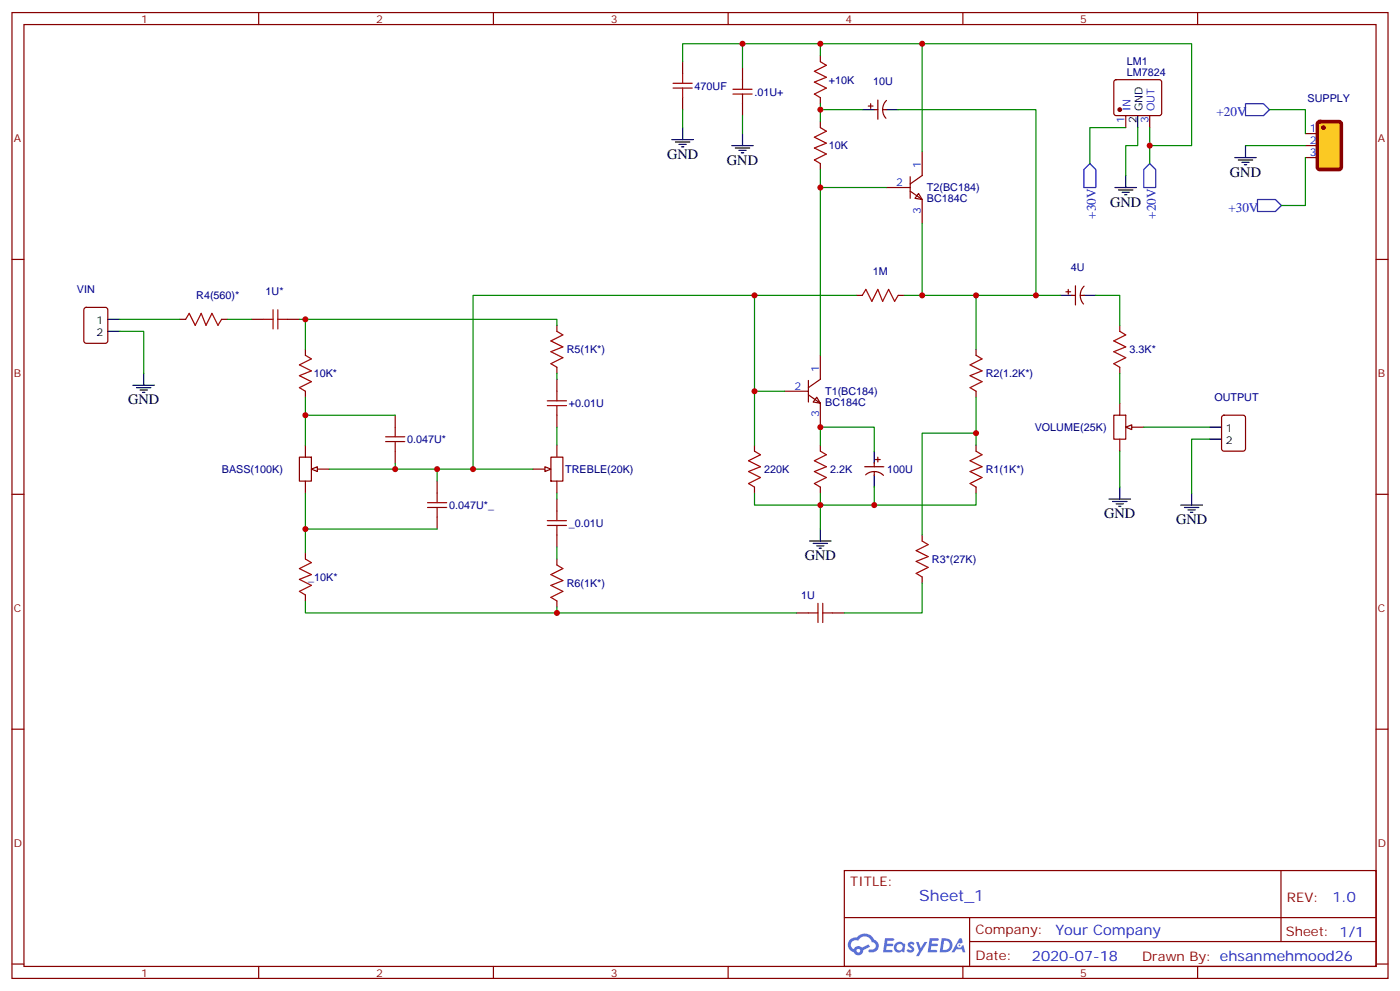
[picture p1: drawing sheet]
<svg xmlns="http://www.w3.org/2000/svg" width="412mm" height="292mm" viewBox="0 0 412 292" stroke-linecap="round" stroke-linejoin="round" font-family="sans-serif">
<g fill="none" stroke="#870000" stroke-width=".35">
<path d="M3.5 3.7h405.4v284.3h-405.4zM7.1 7.2h398.2v277.3h-398.2zM76.2 3.7v3.5M145.3 3.7v3.5M214.5 3.7v3.5M283.6 3.7v3.5M352.8 3.7v3.5M3.5 76.4h3.6M405.3 76.4h3.6M3.5 145.5h3.6M405.3 145.5h3.6M3.5 214.7h3.6"/>
<path d="M405.3 214.7h3.6M248.7 256.3h156.6v28.2h-156.6zM377.3 256.3v20.9M248.7 270.1h156.5M285.6 277.2h119.6M285.6 270.1v14.2M3.5 283.8h3.6M76.2 284.5v3.5M145.3 284.5v3.5M214.5 284.5v3.5M283.6 284.5v3.5M352.8 284.5v3.5"/>
<path d="M405.3 283.8h3.6"/>
</g>
<g fill="#5487ff">
<path d="M267.7 277.5a1.22 1.22 0 0 1 1.7 .2l-.4 .6a.47 .47 0 0 0-.3-.4 .47 .47 0 0 0-.5 .2l.1 .2a1.14 1.14 0 0 1 .8 1.8 1.14 1.14 0 0 1-1.9 0l-.2-.2 .5-.6 .7 .5a.29 .29 0 0 0 .3-.3 .29 .29 0 0 0-.2-.3 1.04 1.04 0 0 1-.6-1.7z"/>
<path d="M260.7 276.2h2.4l.3 .2-.2 .5-1.8 .1-.1 .8h1.5l.3 .4-.3 .4h-1.6l-.2 1.1h1.7l.2 .3-.2 .3-2.6 .1z"/>
<path d="M273.8 276.2h2.4l.3 .2-.1 .5-1.8 .1-.2 .8h1.6l.3 .4-.4 .4-1.6-.1-.1 1.1 1.7 .1 .2 .3-.2 .3-2.6 .1z"/>
<path d="M282.6 276.2h.7l.3 1.3-.6 .3a.69 .69 0 0 0-1 .3 .69 .69 0 0 0 .4 .9 .69 .69 0 0 0 .9-.6l.5-.2 .6 2.2h-.8l-.2-.9h-1.8l-.5 .9h-.8z"/>
<path d="M269.8 277.3h.8l.6 1.8 1.1-1.8h.9l-2.6 4.2h-.8l.9-1.5z"/>
<path d="M277.4 276.2l-.6 4.2h1.3a2.11 2.11 0 0 0 2.5-2.1 2.11 2.11 0 0 0-2.5-2.1zM278.1 277a1.39 1.39 0 0 1 1.7 1.4 1.39 1.39 0 0 1-1.8 1.2h-.3z"/>
<path d="M263.7 277.8a1.54 1.54 0 0 0-.1 2.2 1.54 1.54 0 0 0 2.2 .1l.6 .3 .3-2.3-.2-.3h-.4a1.49 1.49 0 0 0-2.4 0zM264 278.8a.94 .94 0 0 1 1.8 0 .94 .94 0 0 1-1.8 0z"/>
<path d="M250.4 276.6a2.18 2.18 0 0 0 1.1 3.7 1.44 1.44 0 0 0 1.6 .9 1.44 1.44 0 0 0 1.2-1.4l2-1.1-.5-.7-1.9 1a1.47 1.47 0 0 0-2.4 .4 1.39 1.39 0 0 1-.7-1.9 1.39 1.39 0 0 1 2-.5 2.12 2.12 0 0 1 2.2-1.3 2.12 2.12 0 0 1 1.9 1.7 1.14 1.14 0 0 1 1.1 1.4 1.14 1.14 0 0 1-1.7 .7 .43 .43 0 0 0-.5 .4 .43 .43 0 0 0 .4 .5 1.98 1.98 0 0 0 2.5-1.2 1.98 1.98 0 0 0-1.2-2.6 3.1 3.1 0 0 0-5.3-.6l-.9 .1zM252.3 279.9a.55 .55 0 0 1 1.1 0 .55 .55 0 0 1-1.1 0z"/>
<circle cx="282.6" cy="278.3" r=".26"/>
</g>
<g fill="none" stroke="#870000" stroke-width=".35">
<path d="M24.9 90.7l.5-.2h5.6l.7 .4v9.5l-.4 .6-5.9 .1-.7-.5v-9.4zM52.9 94h1.8M65.3 94h1.7M74.1 94h3.5M84.7 94h3.5M88.2 134.6h3.5v7h-3.5zM90 131.1v3.5M93.5 138.1h3.5M254.7 137.4h5.6M255 139.8a3.8 3.8 0 0 1 5.2 .2M257.5 136.3v1.1M257.5 138.8v1.1"/>
<path d="M257.9 135.3h1.4M258.6 134.6v1.4M90 141.6v3.6"/>
</g>
<path d="M31.7 97.5h3.6M31.7 94h3.6M257.5 132.8v3.5M257.5 139.9v3.5" fill="none" stroke="#000" stroke-width=".35"/>
<path d="M54.7 94l1-1.7 1.8 3.5 1.8-3.5 1.4 3.5 1.7-3.5 1.8 3.5 1.1-1.8M77.6 94h2.8M80.4 91.2v5.6M81.8 94h2.9M81.8 91.2v5.6" fill="none" stroke="#a10000" stroke-width=".35"/>
<path d="M91.7 138.1l1.8-.7v1.4z" fill="#f0f0f0" stroke="#870000" stroke-width=".35"/>
<path d="M39.2 113.4h6.3M40.2 114.1h4.2M41.3 114.8h2.1M42 115.5h.7M42.3 109.9v3.5" fill="none" stroke="#000" stroke-width=".35"/>
<path d="M35.3 97.5h7v12.4M35.3 94h17.6M67 94h7.1M88.2 94h1.8v8.8M90 116.9v14.2M90 122.2h26.4M116.4 136.3v1.8h-19.4M116.4 138.1h12.4v3.5M90 145.2v17.6M90 155.8h38.8M90 176.9v3.5h74v-1.7" fill="none" stroke="#008700" stroke-width=".35"/>
<g fill="none" stroke="#a10000" stroke-width=".35">
<path d="M90 104.6l1.7 1.1-3.5 1.7 3.5 1.8-3.5 1.4 3.5 1.8-3.5 1.7 1.8 1.1M113.6 130h5.6M113.6 128.6h5.6M116.4 125.8v2.8M116.4 130v2.8M125.9 149.4h5.7M125.9 148h5.7M128.8 145.2v2.8M128.8 149.4v2.8M161.2 154.7h5.7M161.2 153.3h5.7M164 150.5v2.8"/>
<path d="M164 154.7v2.8M90 164.6l1.7 1-3.5 1.8 3.5 1.8-3.5 1.4 3.5 1.7-3.5 1.8 1.8 1.1M164 166.3l1.8 1.1-3.5 1.8 3.5 1.7-3.5 1.4 3.5 1.8-3.5 1.8 1.7 1"/>
</g>
<g fill="none" stroke="#870000" stroke-width=".35">
<path d="M90 102.8v1.8M90 115.2v1.7M116.4 122.2v3.6M116.4 132.8v3.5M157 138.1h3.5M162.3 134.6h3.5v7h-3.5zM164 131.1v3.5M128.8 141.6v3.6M128.8 152.2v3.6M164 141.6v3.6M164 146.9v3.6M164 157.5v3.5"/>
<path d="M90 162.8v1.8M90 175.2v1.7M164 164.6v1.7M164 176.9v1.8"/>
</g>
<path d="M160.5 137.4l1.8 .7-1.8 .7z" fill="#f0f0f0" stroke="#870000" stroke-width=".35"/>
<path d="M90 94h74v1.8M164 109.9v1.8M128.8 138.1h28.2M164 125.8v5.3M164 145.2v1.7M241.7 145.2v10.6M257.5 143.4v5.3h-35.3v-3.5M164 161v3.6M164 180.4h70.6" fill="none" stroke="#008700" stroke-width=".35"/>
<path d="M164 97.5l1.8 1.1-3.5 1.8 3.5 1.7-3.5 1.4 3.5 1.8-3.5 1.8 1.7 1M161.2 119.4h5.7M161.2 118h5.7M164 115.2v2.8M164 119.4v2.8M222.2 132.8l1.8 1.1-3.5 1.7 3.5 1.8-3.5 1.4 3.5 1.8-3.5 1.7 1.7 1.1M241.7 132.8l1.7 1.1-3.5 1.7 3.5 1.8-3.5 1.4 3.5 1.8-3.5 1.7 1.8 1.1M240.9 177.6v5.7M242.4 177.6v5.7M238.1 180.4h2.8M242.4 180.4h2.8" fill="none" stroke="#a10000" stroke-width=".35"/>
<path d="M164 95.8v1.7M164 108.1v1.8M164 111.7v3.5M164 122.2v3.6M222.2 131.1v1.7M241.7 131.1v1.7M222.2 143.4v1.8M241.7 143.4v1.8M234.6 180.4h3.5M245.2 180.4h3.5" fill="none" stroke="#870000" stroke-width=".35"/>
<path d="M238.5 159.3h6.3M239.5 160h4.3M241.7 155.8v3.5M240.6 160.7h2.1M241.3 161.4h.7" fill="none" stroke="#000" stroke-width=".35"/>
<path d="M240.6 116.9l1.1 1.8-2.2-.3z" fill="#fff" stroke="#870000" stroke-width=".35"/>
<path d="M252.2 87h1.8M264.6 87h1.7M231.1 115.2h7M238.1 116.2l3.6 2.5v7.1M238.1 112v6.4M241.7 104.6v7.1l-3.6 2.4M287.5 102.8v1.8M287.5 115.2v1.7M287.5 131.1v1.7M271.6 157.5v1.8M287.5 143.4v1.8M271.6 169.9v1.7" fill="none" stroke="#870000" stroke-width=".35"/>
<path d="M222.2 87h30M266.3 87h21.2v15.8M222.2 115.2v-28.2h-82.9v51.1M231.1 115.2h-8.9v15.9M287.5 116.9v14.2M241.7 131.1v-5.3h15.8v7M287.5 145.2v3.5h-30M271.6 171.6v8.8h-22.9" fill="none" stroke="#008700" stroke-width=".35"/>
<path d="M254 87l1.1-1.8 1.7 3.5 1.8-3.5 1.4 3.5 1.8-3.5 1.7 3.5 1.1-1.7M287.5 104.6l1.8 1.1-3.5 1.7 3.5 1.8-3.5 1.4 3.5 1.8-3.5 1.7 1.7 1.1M287.5 132.8l1.8 1.1-3.5 1.7 3.5 1.8-3.5 1.4 3.5 1.8-3.5 1.7 1.7 1.1M271.6 159.3l1.8 1-3.5 1.8 3.5 1.8-3.5 1.4 3.5 1.7-3.5 1.8 1.7 1.1" fill="none" stroke="#a10000" stroke-width=".35"/>
<path d="M270.6 57l1 1.7-2.1-.3z" fill="#fff" stroke="#870000" stroke-width=".35"/>
<g fill="none" stroke="#870000" stroke-width=".35">
<path d="M241.7 16.4v1.8M241.7 28.8v1.7M241.7 35.8v1.8M255.8 31.2h1.4M256.5 30.5v1.4M257.5 32.3h1.1M258.6 29.5v5.6M260 32.3h1.1M261.1 29.6a3.8 3.8 0 0 0-.1 5.2M241.7 48.2v1.7M261.1 55.2h7M268.1 56.3l3.5 2.4v7.1"/>
<path d="M268.1 52v6.4M271.6 44.6v7.1l-3.5 2.5M314 85.9h1.4M314.7 85.2v1.4M315.7 87h1.1M316.8 84.1v5.7M318.2 87h1.1M319.3 84.3a3.8 3.8 0 0 0-.1 5.2M329.8 95.8v1.7M329.8 108.1v1.8M329.8 118.7v3.5M328.1 122.2h3.5v7.1h-3.5z"/>
<path d="M329.8 129.3v3.5M333.4 125.8h3.5"/>
</g>
<path d="M241.7 16.4v-3.5h29.9v31.7M241.7 30.5v5.3M241.7 32.3h12.3M264.6 32.3h40.6v54.7h-17.7M241.7 49.9v5.3M261.1 55.2h-19.4v49.4M271.6 65.8v21.2M305.2 87h7M322.8 87h7v8.8" fill="none" stroke="#008700" stroke-width=".35"/>
<path d="M241.7 18.2l1.7 1-3.5 1.8 3.5 1.8-3.5 1.4 3.5 1.7-3.5 1.8 1.8 1.1M241.7 37.6l1.7 1-3.5 1.8 3.5 1.8-3.5 1.4 3.5 1.7-3.5 1.8 1.8 1.1M329.8 97.5l1.8 1.1-3.5 1.8 3.5 1.7-3.5 1.4 3.5 1.8-3.5 1.8 1.7 1" fill="none" stroke="#a10000" stroke-width=".35"/>
<path d="M254 32.3h3.5M261.1 32.3h3.5M312.2 87h3.5M319.3 87h3.5" fill="none" stroke="#000" stroke-width=".35"/>
<path d="M331.6 125.8l1.8-.7v1.4z" fill="#f0f0f0" stroke="#870000" stroke-width=".35"/>
<path d="M218.7 12.9h-17.6v5.3M241.7 12.9h-23v7M201.1 32.3v5.3M218.7 34v5.3M329.8 109.9v8.8M287.5 127.5h-15.9v30M329.8 132.8v10.6M336.9 125.8h19.4M356.3 129.3h-5.3v15.9" fill="none" stroke="#008700" stroke-width=".35"/>
<g fill="none" stroke="#000" stroke-width=".35">
<path d="M201.1 37.6v3.5M218.7 39.3v3.6M197.9 41.1h6.4M199 41.8h4.2M200 42.5h2.1M200.7 43.2h.7M215.5 42.9h6.4M216.6 43.6h4.2M217.7 44.3h2.1M218.4 45h.7M356.3 125.8h3.5M356.3 129.3h3.5"/>
<path d="M326.7 146.9h6.3M327.7 147.6h4.3M328.8 148.3h2.1M329.5 149h.7M329.8 143.4v3.5M347.8 148.7h6.4M348.9 149.4h4.2M350 150.1h2.1M350.7 150.8h.7M351 145.2v3.5"/>
</g>
<path d="M201.1 18.2v3.5M218.7 19.9v3.6M201.1 28.8v3.5M218.7 30.5v3.5M360.1 122.4l.4-.2h5.7l.6 .5 .1 9.4-.5 .7h-5.9l-.6-.4-.1-9.5z" fill="none" stroke="#870000" stroke-width=".35"/>
<path d="M198.3 25.9h5.6M198.3 24.5h5.6M201.1 21.7v2.8M201.1 25.9v2.9M215.9 27.7h5.6M215.9 26.3h5.6M218.7 23.5v2.8M218.7 27.7v2.8" fill="none" stroke="#a10000" stroke-width=".35"/>
<path d="M388.3 36l.5-.2h5.6l.7 .4v13l-.5 .7h-5.8l-.7-.4v-13z" fill="#fc0" stroke="#870000" stroke-width="1.1"/>
<g fill="#870000" stroke="#870000" stroke-width=".35">
<circle cx="389.8" cy="37.6" r=".53"/>
<circle cx="329.8" cy="32.3" r=".53"/>
</g>
<path d="M328.3 23.7l.5-.2h12.7l.5 .2 .2 .5-.1 9.4-.6 .4h-13l-.4-.7v-9.1zM331.6 34v3.6M338.7 34v3.6M384.5 39.3h3.6M384.5 42.9h3.6M384.5 46.4h3.6" fill="none" stroke="#870000" stroke-width=".35"/>
<path d="M366.9 30.5h5.3l1.7 1.8-1.7 1.7h-5.3zM321 48.2l1.8 1.7v5.3h-3.5v-5.3zM338.7 48.2l1.7 1.7v5.3h-3.5v-5.3zM370.4 58.7h5.3l1.8 1.8-1.8 1.8h-5.3z" fill="none" stroke="#00f" stroke-width=".35"/>
<path d="M335.1 34v3.6M328.4 55.2h6.4M329.5 55.9h4.2M330.6 56.6h2.1M331.3 57.3h.7M331.6 51.7v3.5M363.7 46.4h6.4M364.8 47.1h4.2M365.8 47.8h2.1M366.5 48.5h.7M366.9 42.9v3.5" fill="none" stroke="#000" stroke-width=".35"/>
<path d="M271.6 12.9h79.4v30h-12.3v-5.3M331.6 37.6h-10.6v10.6M335.1 37.6v5.3h-3.5v8.8M373.9 32.3h10.6v7M338.7 42.9v5.3M366.9 42.9h17.6M384.5 46.4v14.1h-7" fill="none" stroke="#008700" stroke-width=".35"/>
<g fill="#c00">
<circle cx="271.6" cy="12.9" r=".88"/>
<circle cx="241.7" cy="12.9" r=".88"/>
<circle cx="287.5" cy="87" r=".88"/>
<circle cx="241.7" cy="125.8" r=".88"/>
<circle cx="164" cy="180.4" r=".88"/>
<circle cx="90" cy="94" r=".88"/>
<circle cx="116.4" cy="138.1" r=".88"/>
<circle cx="90" cy="122.2" r=".88"/>
<circle cx="90" cy="155.8" r=".88"/>
<circle cx="128.8" cy="138.1" r=".88"/>
<circle cx="241.7" cy="148.7" r=".88"/>
<circle cx="222.3" cy="115.2" r=".88"/>
<circle cx="139.3" cy="138.1" r=".88"/>
<circle cx="257.5" cy="148.7" r=".88"/>
<circle cx="222.3" cy="87" r=".88"/>
<circle cx="271.6" cy="87" r=".88"/>
<circle cx="241.7" cy="55.2" r=".88"/>
<circle cx="241.7" cy="32.3" r=".88"/>
<circle cx="305.2" cy="87" r=".88"/>
<circle cx="287.5" cy="127.5" r=".88"/>
<circle cx="218.7" cy="12.9" r=".88"/>
<circle cx="338.7" cy="42.9" r=".88"/>
</g>
<text font-size="4.6" fill="#00f" x="270.8" y="265.3">Sheet_1</text>
<g font-size="4.2">
<text x="196.5" y="46.7">GND</text>
<text x="214.1" y="48.5">GND</text>
<text x="362.3" y="52">GND</text>
<text x="327" y="60.9">GND</text>
<text x="37.7" y="119.1">GND</text>
<text x="325.3" y="152.6">GND</text>
<text x="346.4" y="154.3">GND</text>
<text x="237.1" y="164.9">GND</text>
</g>
<g font-size="4.2" fill="#00f">
<text x="392.5" y="265.6">1.0</text>
<text x="310.9" y="275.1">Your Company</text>
<text x="304" y="282.9">2020-07-18</text>
</g>
<g font-size="3.9" fill="#00f">
<text x="358.3" y="34.1">+20V</text>
<text x="322.8" y="64.3" transform="rotate(-90 322.8 64.3)">+30V</text>
<text x="340.4" y="64.3" transform="rotate(-90 340.4 64.3)">+20V</text>
<text x="361.8" y="62.3">+30V</text>
</g>
<g font-size="3.9" fill="#800">
<text x="250.5" y="260.9">TITLE:</text>
<text x="379.1" y="265.6">REV:</text>
<text x="287.4" y="275.1">Company:</text>
<text x="378.7" y="275.7">Sheet: 1/1</text>
<text x="287.4" y="282.8">Date:</text>
<text x="336.4" y="282.8">Drawn By: ehsanmehmood26</text>
</g>
<g font-size="3.2" fill="#800">
<text x="41.6" y="6.7">1</text>
<text x="110.8" y="6.7">2</text>
<text x="179.9" y="6.7">3</text>
<text x="249.1" y="6.7">4</text>
<text x="318.2" y="6.7">5</text>
<text x="4.1" y="41.8">A</text>
<text x="405.9" y="41.8">A</text>
<text x="4.1" y="110.9">B</text>
<text x="405.9" y="110.9">B</text>
<text x="4.1" y="180.1">C</text>
<text x="405.9" y="180.1">C</text>
<text x="4.1" y="249.2">D</text>
<text x="405.9" y="249.2">D</text>
<text x="41.6" y="287.5">1</text>
<text x="110.8" y="287.5">2</text>
<text x="179.9" y="287.5">3</text>
<text x="249.1" y="287.5">4</text>
<text x="318.2" y="287.5">5</text>
</g>
<g font-size="3.2" fill="#000080">
<text x="331.9" y="22.4">LM7824</text>
<text x="331.9" y="19.2">LM1</text>
<text x="204.6" y="26.4">470UF</text>
<text x="222.2" y="28.1">.01U+</text>
<text x="244.1" y="24.6">+10K</text>
<text x="257.2" y="25.2">10U</text>
<text x="385.2" y="29.9">SUPPLY</text>
<text x="244.1" y="44">10K</text>
<text x="273" y="59.6">BC184C</text>
<text x="273" y="56.3">T2(BC184)</text>
<text x="257.1" y="81">1M</text>
<text x="315.4" y="79.8">4U</text>
<text x="22.7" y="86.2">VIN</text>
<text x="57.8" y="88">R4(560)*</text>
<text x="78.2" y="87">1U*</text>
<text x="166.9" y="104">R5(1K*)</text>
<text x="332.7" y="104">3.3K*</text>
<text x="92.4" y="111">10K*</text>
<text x="290.4" y="111">R2(1.2K*)</text>
<text x="167.6" y="119.8">+0.01U</text>
<text x="243.1" y="119.5">BC184C</text>
<text x="243.1" y="116.3">T1(BC184)</text>
<text x="357.7" y="118">OUTPUT</text>
<text x="119.9" y="130.4">0.047U*</text>
<text x="304.8" y="126.9">VOLUME(25K)</text>
<text x="65.3" y="139.2">BASS(100K)</text>
<text x="166.5" y="139.2">TREBLE(20K)</text>
<text x="225.1" y="139.2">220K</text>
<text x="244.5" y="139.2">2.2K</text>
<text x="261.3" y="139.2">100U</text>
<text x="290.4" y="139.2">R1(1K*)</text>
<text x="132.3" y="149.8">0.047U*_</text>
<text x="167.6" y="155.1">_0.01U</text>
<text x="274.5" y="165.7">R3*(27K)</text>
<text x="90.8" y="171">_10K*</text>
<text x="166.9" y="172.8">R6(1K*)</text>
<text x="236" y="176.2">1U</text>
</g>
<g font-size="3.2" fill="#00f">
<text x="333" y="32.7" transform="rotate(-90 333 32.7)">IN</text>
<text x="340.1" y="32.7" transform="rotate(-90 340.1 32.7)">OUT</text>
<text x="331.3" y="36.2" transform="rotate(-90 331.3 36.2)">1</text>
<text x="338.3" y="36.2" transform="rotate(-90 338.3 36.2)">3</text>
<text x="385.9" y="39">1</text>
<text x="385.9" y="42.5">2</text>
<text x="385.9" y="46">3</text>
<text x="271.3" y="49.6" transform="rotate(-90 271.3 49.6)">1</text>
<text x="264" y="54.9">2</text>
<text x="271.3" y="62.9" transform="rotate(-90 271.3 62.9)">3</text>
<text x="241.3" y="109.5" transform="rotate(-90 241.3 109.5)">1</text>
<text x="234" y="114.8">2</text>
<text x="241.3" y="122.8" transform="rotate(-90 241.3 122.8)">3</text>
</g>
<g font-size="3.2">
<text x="336.5" y="32.7" transform="rotate(-90 336.5 32.7)">GND</text>
<text x="334.8" y="36.2" transform="rotate(-90 334.8 36.2)">2</text>
<text x="28.4" y="95.4">1</text>
<text x="28.4" y="99">2</text>
<text x="361.1" y="127.2">1</text>
<text x="361.1" y="130.7">2</text>
</g>
</svg>
